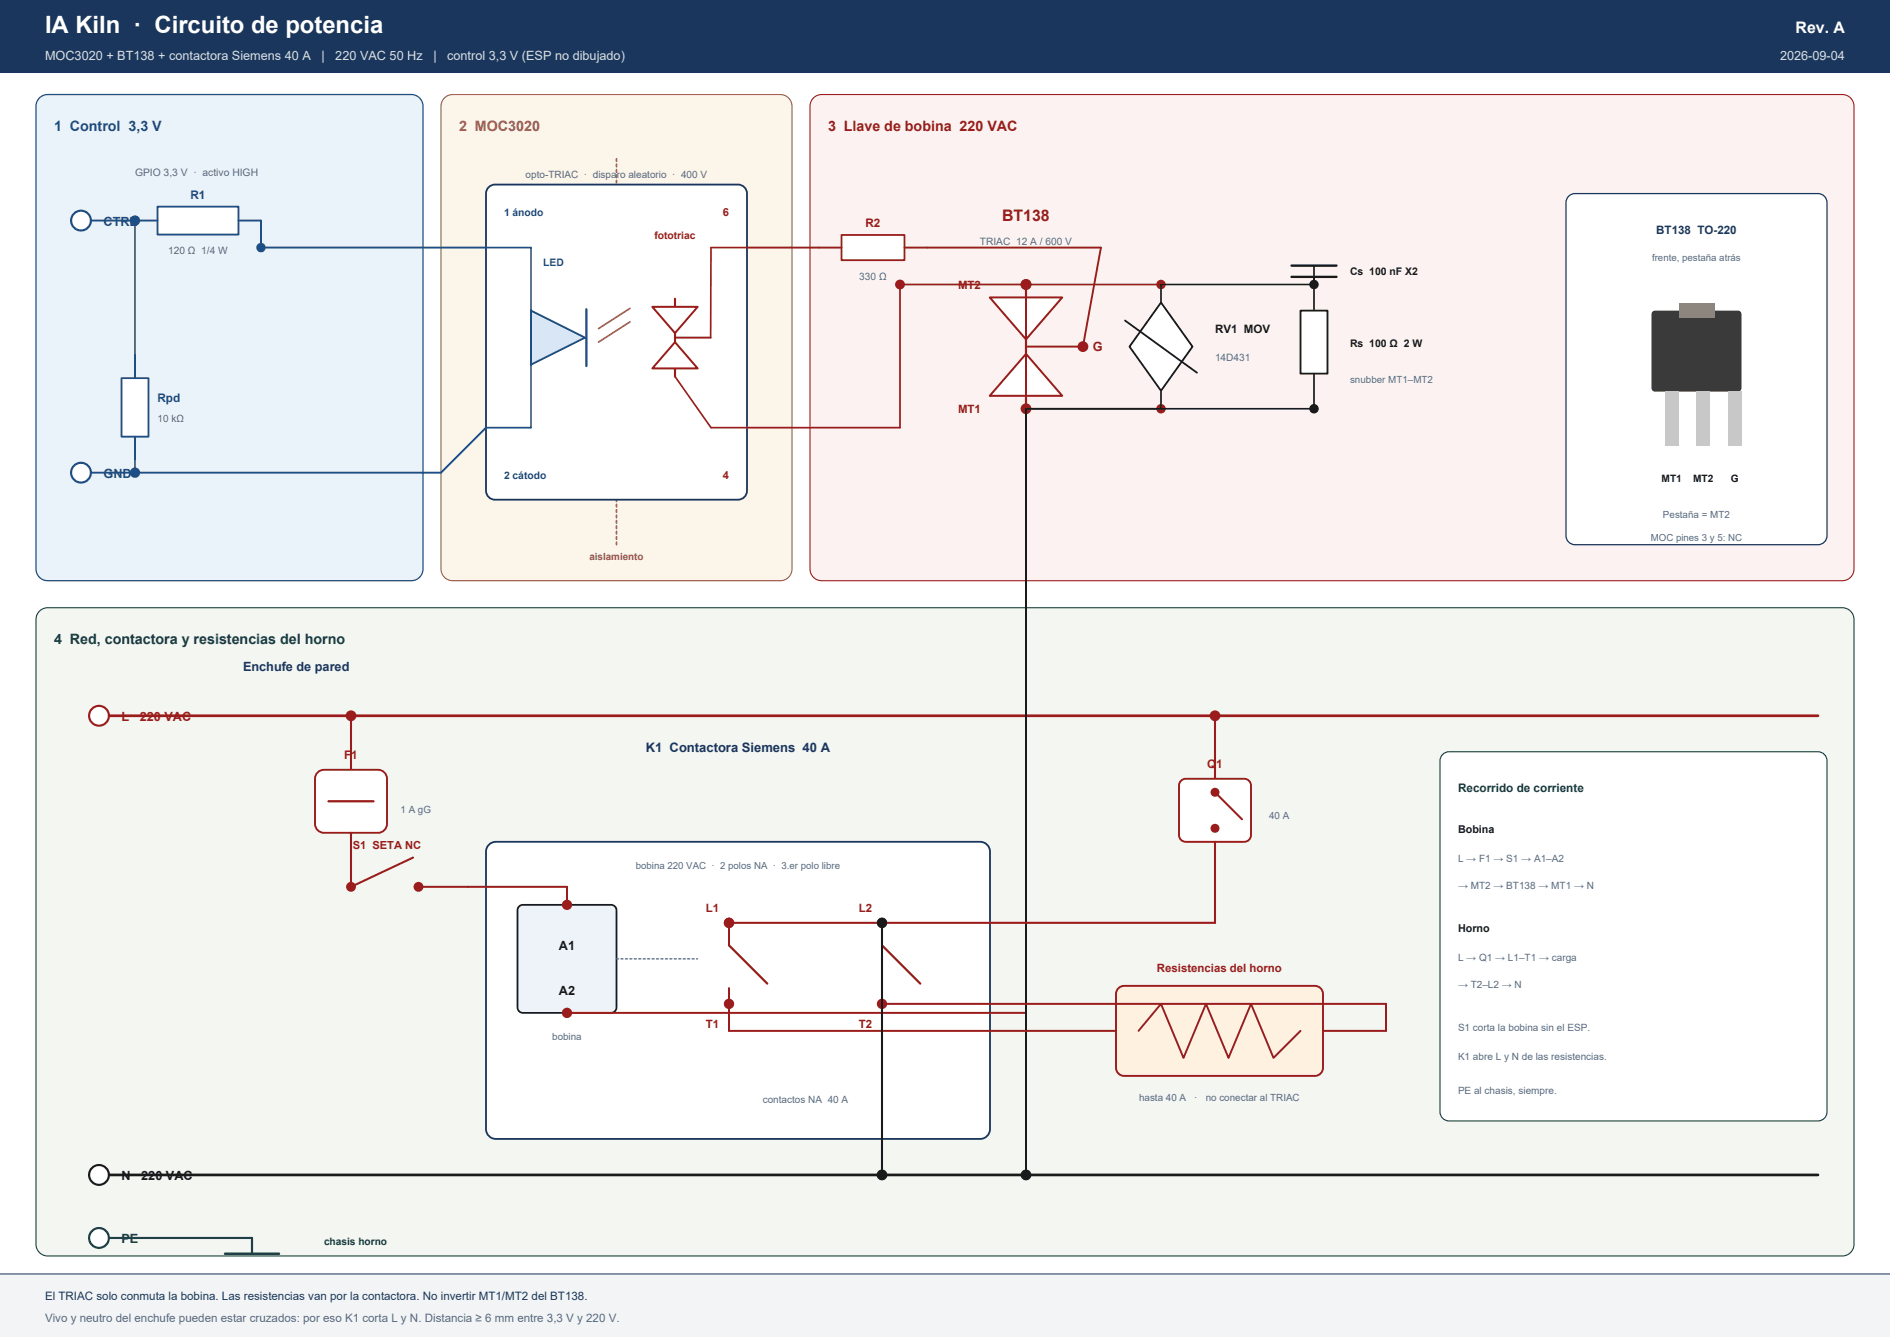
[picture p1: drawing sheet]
<svg xmlns="http://www.w3.org/2000/svg" width="420mm" height="297mm" viewBox="0 0 420 297" stroke-linecap="round" stroke-linejoin="round" font-family="sans-serif">
<path d="M0 0h420v16h-420z" fill-rule="evenodd" fill="#1b365d"/>
<path d="M0 283h420v14h-420z" fill-rule="evenodd" fill="#f3f4f6"/>
<path d="M0 283h420" fill="none" stroke="#1b365d" stroke-width=".22"/>
<path d="M8.6 22a2.59 2.59 0 0 1 2-1h80.8a2.6 2.6 0 0 1 2.6 2.6v102.8a2.6 2.6 0 0 1-2.6 2.6h-80.8a2.6 2.6 0 0 1-2.6-2.6v-102.8l.1-.6z" fill-rule="evenodd" fill="#eaf2fa" stroke="#1d4e89" stroke-width=".28"/>
<path d="M98.6 22a2.59 2.59 0 0 1 2-1h72.8a2.6 2.6 0 0 1 2.6 2.6v102.8a2.6 2.6 0 0 1-2.6 2.6h-72.8a2.6 2.6 0 0 1-2.6-2.6v-102.8l.1-.6z" fill-rule="evenodd" fill="#fbf6e9" stroke="#8a6d3b" stroke-width=".25"/>
<path d="M180.6 22a2.59 2.59 0 0 1 2-1h226.8a2.6 2.6 0 0 1 2.6 2.6v102.8a2.6 2.6 0 0 1-2.6 2.6h-226.8a2.6 2.6 0 0 1-2.6-2.6v-102.8l.1-.6z" fill-rule="evenodd" fill="#fdf2f2" stroke="#9b1c1c" stroke-width=".25"/>
<path d="M9 135.6l1-.5 .6-.1h398.8a2.6 2.6 0 0 1 2.6 2.6v138.8a2.6 2.6 0 0 1-2.6 2.6h-398.8a2.6 2.6 0 0 1-2.6-2.6v-138.8a2.59 2.59 0 0 1 1-2z" fill-rule="evenodd" fill="#f3f6f1" stroke="#1b4332" stroke-width=".25"/>
<path d="M137 121v-86" fill="none" stroke="#8a6d3b" stroke-width=".37" stroke-dasharray=".6 .6"/>
<g fill="#fff" stroke="#1d4e89" stroke-width=".48">
<circle cx="18" cy="49" r="2.2"/>
<circle cx="18" cy="105" r="2.2"/>
</g>
<path d="M20.3 49h9.7" fill="none" stroke="#1d4e89" stroke-width=".42"/>
<path d="M35 45.9h18v6.2h-18z" fill-rule="evenodd" fill="#fff" stroke="#1d4e89" stroke-width=".41"/>
<path d="M30 49h5M53 49h5" fill="none" stroke="#1d4e89" stroke-width=".42"/>
<circle cx="30" cy="49" r="1.15" fill="#1d4e89"/>
<path d="M30 49v30" fill="none" stroke="#1d4e89" stroke-width=".37"/>
<path d="M27 84h6v13h-6z" fill-rule="evenodd" fill="#fff" stroke="#1d4e89" stroke-width=".41"/>
<path d="M30 79v5M30 97v5" fill="none" stroke="#1d4e89" stroke-width=".42"/>
<path d="M30 102v3" fill="none" stroke="#1d4e89" stroke-width=".37"/>
<circle cx="30" cy="105" r="1.15" fill="#1d4e89"/>
<path d="M20.3 105h77.7" fill="none" stroke="#1d4e89" stroke-width=".42"/>
<path d="M108.6 41.6l.9-.5 .5-.1h54a2 2 0 0 1 2 2v66a2 2 0 0 1-2 2h-54a2 2 0 0 1-2-2v-66l.1-.5z" fill-rule="evenodd" fill="#fff" stroke="#1b365d" stroke-width=".41"/>
<path d="M118 69l12 6-12 6z" fill="#d6e6f7" stroke="#1d4e89" stroke-width=".42"/>
<path d="M130.3 68.7v12.6" fill="none" stroke="#1d4e89" stroke-width=".51"/>
<path d="M140 68.5l-7 4.5M140 71.5l-7 4.5" fill="none" stroke="#8a6d3b" stroke-width=".37"/>
<path d="M108 55h10v14M118 75v20h-10" fill="none" stroke="#1d4e89" stroke-width=".37"/>
<path d="M150 66.4v17.2" fill="none" stroke="#9b1c1c" stroke-width=".48"/>
<g fill="#fff" stroke="#9b1c1c" stroke-width=".44">
<path d="M145 68.2h10l-5 5.8z"/>
<path d="M150 76l5 5.8h-10z"/>
</g>
<path d="M150 75h7.9" fill="none" stroke="#9b1c1c" stroke-width=".44"/>
<path d="M166 55h-8l-.1 20M150 83.6l8 11.4h8" fill="none" stroke="#9b1c1c" stroke-width=".37"/>
<path d="M58 49v6h50" fill="none" stroke="#1d4e89" stroke-width=".42"/>
<circle cx="58" cy="55" r="1.05" fill="#1d4e89"/>
<path d="M108 95l-10 10" fill="none" stroke="#1d4e89" stroke-width=".42"/>
<path d="M228 63.2v27.6" fill="none" stroke="#9b1c1c" stroke-width=".48"/>
<g fill="#fff" stroke="#9b1c1c" stroke-width=".44">
<path d="M219.9 66.1h16.1l-8 9.3z"/>
<path d="M228 78.6l8 9.3h-16.1z"/>
</g>
<path d="M228 77h12.6" fill="none" stroke="#9b1c1c" stroke-width=".44"/>
<g fill="#9b1c1c">
<circle cx="228" cy="63.2" r="1.2"/>
<circle cx="228" cy="90.8" r="1.2"/>
<circle cx="240.6" cy="77" r="1.2"/>
</g>
<path d="M166 55h16" fill="none" stroke="#9b1c1c" stroke-width=".42"/>
<path d="M187 52.2h14v5.6h-14z" fill-rule="evenodd" fill="#fff" stroke="#9b1c1c" stroke-width=".41"/>
<path d="M182 55h5M201 55h43.7l-4.1 22" fill="none" stroke="#9b1c1c" stroke-width=".42"/>
<path d="M228 63.2h-28v31.8h-34" fill="none" stroke="#9b1c1c" stroke-width=".39"/>
<circle cx="200" cy="63.2" r="1.1" fill="#9b1c1c"/>
<path d="M228 63.2h30M228 90.8h30" fill="none" stroke="#9b1c1c" stroke-width=".37"/>
<g fill="#9b1c1c">
<circle cx="258" cy="63.2" r="1.05"/>
<circle cx="258" cy="90.8" r="1.05"/>
</g>
<path d="M258 67.2l7 9.8-7 9.8-7-9.8z" fill-rule="evenodd" fill="#fff" stroke="#1a1a1a" stroke-width=".41"/>
<path d="M250 71.2l16 11.6" fill="none" stroke="#1a1a1a" stroke-width=".41"/>
<path d="M292 63.2h-34v4M258 86.8v4" fill="none" stroke="#1a1a1a" stroke-width=".37"/>
<circle cx="292" cy="63.2" r="1.05" fill="#1a1a1a"/>
<path d="M292 59v10" fill="none" stroke="#1a1a1a" stroke-width=".37"/>
<path d="M287 59h10M287 61.5h10" fill="none" stroke="#1a1a1a" stroke-width=".53"/>
<path d="M289 69h6v14h-6z" fill-rule="evenodd" fill="#fff" stroke="#1a1a1a" stroke-width=".41"/>
<path d="M292 83v7.8" fill="none" stroke="#1a1a1a" stroke-width=".37"/>
<circle cx="292" cy="90.8" r="1.05" fill="#1a1a1a"/>
<path d="M228 90.8h64" fill="none" stroke="#1a1a1a" stroke-width=".37"/>
<path d="M348.6 43.6l.9-.5 .5-.1h54a2 2 0 0 1 2 2v74a2 2 0 0 1-2 2h-54a2 2 0 0 1-2-2v-74l.1-.5z" fill-rule="evenodd" fill="#fff" stroke="#1b365d" stroke-width=".28"/>
<path d="M367.2 69.2l.6-.2h18.4a.8 .8 0 0 1 .8 .8v16.4a.8 .8 0 0 1-.8 .8h-18.4a.8 .8 0 0 1-.8-.8v-16.4z" fill-rule="evenodd" fill="#3a3a3a"/>
<path d="M373 67.3h8v3.2h-8z" fill-rule="evenodd" fill="#8a8a8a"/>
<g fill="#c8c8c8">
<path d="M370 87h3v12h-3z" fill-rule="evenodd"/>
<path d="M377 87h3v12h-3z" fill-rule="evenodd"/>
<path d="M384 87h3v12h-3z" fill-rule="evenodd"/>
</g>
<circle cx="22" cy="159" r="2.2" fill="#fff" stroke="#9b1c1c" stroke-width=".48"/>
<circle cx="22" cy="261" r="2.2" fill="#fff" stroke="#1a1a1a" stroke-width=".48"/>
<circle cx="22" cy="275" r="2.2" fill="#fff" stroke="#1b4332" stroke-width=".48"/>
<path d="M24.3 159h379.7" fill="none" stroke="#9b1c1c" stroke-width=".6"/>
<path d="M24.3 261h379.7" fill="none" stroke="#1a1a1a" stroke-width=".6"/>
<path d="M24.3 275h31.7v3.5" fill="none" stroke="#1b4332" stroke-width=".48"/>
<path d="M50 278.5h12" fill="none" stroke="#1b4332" stroke-width=".55"/>
<circle cx="78" cy="159" r="1.2" fill="#9b1c1c"/>
<path d="M78 159v12" fill="none" stroke="#9b1c1c" stroke-width=".46"/>
<path d="M70.6 171.6l.9-.5 .5-.1h12a2 2 0 0 1 2 2v10a2 2 0 0 1-2 2h-12a2 2 0 0 1-2-2v-10l.1-.5z" fill-rule="evenodd" fill="#fff" stroke="#9b1c1c" stroke-width=".42"/>
<path d="M73 178h10" fill="none" stroke="#9b1c1c" stroke-width=".51"/>
<path d="M78 185v12" fill="none" stroke="#9b1c1c" stroke-width=".46"/>
<g fill="#9b1c1c">
<circle cx="78" cy="197" r="1.1"/>
<circle cx="93" cy="197" r="1.1"/>
</g>
<path d="M91.8 190.5l-13.8 6.5" fill="none" stroke="#9b1c1c" stroke-width=".46"/>
<path d="M93 197h11" fill="none" stroke="#9b1c1c" stroke-width=".44"/>
<path d="M108.6 187.6l1-.5 .6-.1h107.6a2.2 2.2 0 0 1 2.2 2.2v61.6a2.2 2.2 0 0 1-2.2 2.2h-107.6a2.2 2.2 0 0 1-2.2-2.2v-61.6l.1-.6z" fill-rule="evenodd" fill="#fff" stroke="#1b365d" stroke-width=".41"/>
<path d="M115.5 201.2l.7-.2h19.6a1.2 1.2 0 0 1 1.2 1.2v21.6a1.2 1.2 0 0 1-1.2 1.2h-19.6a1.2 1.2 0 0 1-1.2-1.2v-21.6l.1-.4z" fill-rule="evenodd" fill="#eef3f9" stroke="#1a1a1a" stroke-width=".39"/>
<path d="M104 197h22v4" fill="none" stroke="#9b1c1c" stroke-width=".44"/>
<g fill="#9b1c1c">
<circle cx="126" cy="201" r="1.15"/>
<circle cx="162" cy="205" r="1.15"/>
<circle cx="162" cy="223" r="1.15"/>
</g>
<path d="M162 205v5M162 219.5v3.5" fill="none" stroke="#9b1c1c" stroke-width=".44"/>
<path d="M162 210l8.5 8.5" fill="none" stroke="#9b1c1c" stroke-width=".49"/>
<g fill="#9b1c1c">
<circle cx="196" cy="205" r="1.15"/>
<circle cx="196" cy="223" r="1.15"/>
</g>
<path d="M196 205v5M196 219.5v3.5" fill="none" stroke="#9b1c1c" stroke-width=".44"/>
<path d="M196 210l8.5 8.5" fill="none" stroke="#9b1c1c" stroke-width=".49"/>
<path d="M137 213h18" fill="none" stroke="#5c677d" stroke-width=".3" stroke-dasharray=".5 .5"/>
<circle cx="126" cy="225" r="1.15" fill="#9b1c1c"/>
<path d="M228 63.2v161.8h-102" fill="none" stroke="#9b1c1c" stroke-width=".44"/>
<circle cx="228" cy="63.2" r="1.2" fill="#9b1c1c"/>
<path d="M228 90.8v170.2" fill="none" stroke="#1a1a1a" stroke-width=".44"/>
<circle cx="228" cy="261" r="1.2" fill="#1a1a1a"/>
<circle cx="270" cy="159" r="1.2" fill="#9b1c1c"/>
<path d="M270 159v14" fill="none" stroke="#9b1c1c" stroke-width=".46"/>
<path d="M262.6 173.3l.9-.3h13a1.5 1.5 0 0 1 1.5 1.5v11a1.5 1.5 0 0 1-1.5 1.5h-13a1.5 1.5 0 0 1-1.5-1.5v-11l.1-.5z" fill-rule="evenodd" fill="#fff" stroke="#9b1c1c" stroke-width=".42"/>
<g fill="#9b1c1c">
<circle cx="270" cy="176" r="1"/>
<circle cx="270" cy="184" r="1"/>
</g>
<path d="M270 176l6 6M270 187v18h-108" fill="none" stroke="#9b1c1c" stroke-width=".46"/>
<circle cx="162" cy="205" r="1.15" fill="#9b1c1c"/>
<path d="M248.5 219.5l.8-.4 .5-.1h42.4a1.8 1.8 0 0 1 1.8 1.8v16.4a1.8 1.8 0 0 1-1.8 1.8h-42.4a1.8 1.8 0 0 1-1.8-1.8v-16.4l.1-.5z" fill-rule="evenodd" fill="#fff1e0" stroke="#9b1c1c" stroke-width=".42"/>
<path d="M253 229l5-6 5 12 5-12 5 12 5-12 5 12 6-6" fill="none" stroke="#9b1c1c" stroke-width=".42"/>
<path d="M162 223v6h86M196 223h112v6h-14" fill="none" stroke="#9b1c1c" stroke-width=".44"/>
<path d="M196 205v56" fill="none" stroke="#1a1a1a" stroke-width=".46"/>
<g fill="#1a1a1a">
<circle cx="196" cy="205" r="1.15"/>
<circle cx="196" cy="261" r="1.2"/>
</g>
<path d="M320.6 167.6l.9-.5 .5-.1h82a2 2 0 0 1 2 2v78a2 2 0 0 1-2 2h-82a2 2 0 0 1-2-2v-78l.1-.5z" fill-rule="evenodd" fill="#fff" stroke="#1b4332" stroke-width=".25"/>
<text font-size="5.3" fill="#fff" x="10" y="7.4">IA Kiln · Circuito de potencia</text>
<text font-size="3.5" fill="#fff" x="399" y="7.4">Rev. A</text>
<text font-size="3.5" fill="#9b1c1c" x="222.7" y="49">BT138</text>
<text font-size="3.2" fill="#1d4e89" x="12" y="29">1 Control 3,3 V</text>
<text font-size="3.2" fill="#8a6d3b" x="102" y="29">2 MOC3020</text>
<text font-size="3.2" fill="#9b1c1c" x="184" y="29">3 Llave de bobina 220 VAC</text>
<text font-size="3.2" fill="#1b4332" x="12" y="143">4 Red, contactora y resistencias del horno</text>
<text font-size="2.9" fill="#1b365d" x="143.5" y="167">K1 Contactora Siemens 40 A</text>
<g font-size="2.8" fill="#d5deec">
<text x="10" y="13.4">MOC3020 + BT138 + contactora Siemens 40 A</text>
<text x="71.4" y="13.4">|</text>
<text x="74.5" y="13.4">220 VAC 50 Hz</text>
<text x="96.3" y="13.4">|</text>
<text x="99.4" y="13.4">control 3,3 V (ESP no dibujado)</text>
<text x="395.6" y="13.4">2026-09-04</text>
</g>
<g font-size="2.8" fill="#1d4e89">
<text x="23" y="50.1">CTRL</text>
<text x="23" y="106.1">GND</text>
</g>
<g font-size="2.8" fill="#9b1c1c">
<text x="242.8" y="78">G</text>
<text x="27" y="160.1">L</text>
<text x="31.1" y="160.1">220 VAC</text>
</g>
<text font-size="2.8" fill="#1b365d" x="54" y="149">Enchufe de pared</text>
<g font-size="2.8" fill="#1a1a1a">
<text x="124.2" y="211">A1</text>
<text x="124.2" y="221">A2</text>
<text x="27" y="262.1">N</text>
<text x="31.4" y="262.1">220 VAC</text>
</g>
<text font-size="2.8" fill="#1b4332" x="27" y="276.1">PE</text>
<g font-size="2.6" fill="#1d4e89">
<text x="42.3" y="44.1">R1</text>
<text x="35" y="89.3">Rpd</text>
</g>
<g font-size="2.6" fill="#9b1c1c">
<text x="192.3" y="50.4">R2</text>
<text x="76.5" y="168.5">F1</text>
<text x="268.3" y="170.5">Q1</text>
</g>
<g font-size="2.6" fill="#1b365d">
<text x="368.1" y="52">BT138 TO-220</text>
<text x="10" y="288.8">El TRIAC solo conmuta la bobina. Las resistencias van por la contactora. No invertir MT1/MT2 del BT138.</text>
</g>
<text font-size="2.6" fill="#1a1a1a" x="270" y="74">RV1 MOV</text>
<text font-size="2.6" fill="#1b4332" x="324" y="176">Recorrido de corriente</text>
<text font-size="2.6" fill="#5c677d" x="10" y="293.6">Vivo y neutro del enchufe pueden estar cruzados: por eso K1 corta L y N. Distancia ≥ 6 mm entre 3,3 V y 220 V.</text>
<g font-size="2.5" fill="#9b1c1c">
<text x="160.6" y="48">6</text>
<text x="212.9" y="64.2">MT2</text>
<text x="212.9" y="91.8">MT1</text>
<text x="160.6" y="106.5">4</text>
<text x="78.4" y="188.5">S1 SETA NC</text>
<text x="156.8" y="202.6">L1</text>
<text x="190.8" y="202.6">L2</text>
<text x="257.1" y="216">Resistencias del horno</text>
<text x="156.8" y="228.4">T1</text>
<text x="190.8" y="228.4">T2</text>
</g>
<g font-size="2.4" fill="#1a1a1a">
<text x="324" y="185">Bobina</text>
<text x="324" y="207">Horno</text>
</g>
<g font-size="2.3" fill="#5c677d">
<text x="30" y="39">GPIO 3,3 V · activo HIGH</text>
<text x="37.4" y="56.5">120 Ω 1/4 W</text>
<text x="217.8" y="54.5">TRIAC 12 A / 600 V</text>
<text x="191" y="62.2">330 Ω</text>
<text x="270" y="80.2">14D431</text>
</g>
<g font-size="2.3" fill="#1d4e89">
<text x="112" y="48">1 ánodo</text>
<text x="120.7" y="59">LED</text>
<text x="112" y="106.5">2 cátodo</text>
</g>
<text font-size="2.3" fill="#9b1c1c" x="145.4" y="53">fototriac</text>
<g font-size="2.3" fill="#1a1a1a">
<text x="300" y="61">Cs 100 nF X2</text>
<text x="300" y="77">Rs 100 Ω 2 W</text>
<text x="369.2" y="107">MT1</text>
<text x="376.2" y="107">MT2</text>
<text x="384.6" y="107">G</text>
</g>
<text font-size="2.3" fill="#1b4332" x="72" y="276.5">chasis horno</text>
<g font-size="2.2" fill="#5c677d">
<text x="116.8" y="39.5">opto-TRIAC · disparo aleatorio · 400 V</text>
<text x="367.1" y="58">frente, pestaña atrás</text>
<text x="300" y="85">snubber MT1–MT2</text>
<text x="35" y="93.7">10 kΩ</text>
<text x="369.6" y="115">Pestaña = MT2</text>
<text x="366.8" y="120.2">MOC pines 3 y 5: NC</text>
<text x="89" y="180.5">1 A gG</text>
<text x="282" y="182">40 A</text>
<text x="324" y="191.5">L → F1 → S1 → A1–A2</text>
<text x="141.3" y="193">bobina 220 VAC · 2 polos NA · 3.er polo libre</text>
<text x="324" y="197.5">→ MT2 → BT138 → MT1 → N</text>
<text x="324" y="213.5">L → Q1 → L1–T1 → carga</text>
<text x="324" y="219.5">→ T2–L2 → N</text>
<text x="122.7" y="231">bobina</text>
<text x="324" y="229">S1 corta la bobina sin el ESP.</text>
<text x="324" y="235.5">K1 abre L y N de las resistencias.</text>
<text x="169.5" y="245">contactos NA 40 A</text>
<text x="253.1" y="244.6">hasta 40 A</text>
<text x="265.4" y="244.6">·</text>
<text x="267.9" y="244.6">no conectar al TRIAC</text>
<text x="324" y="243">PE al chasis, siempre.</text>
</g>
<text font-size="2.2" fill="#8a6d3b" x="131" y="124.5">aislamiento</text>
</svg>
